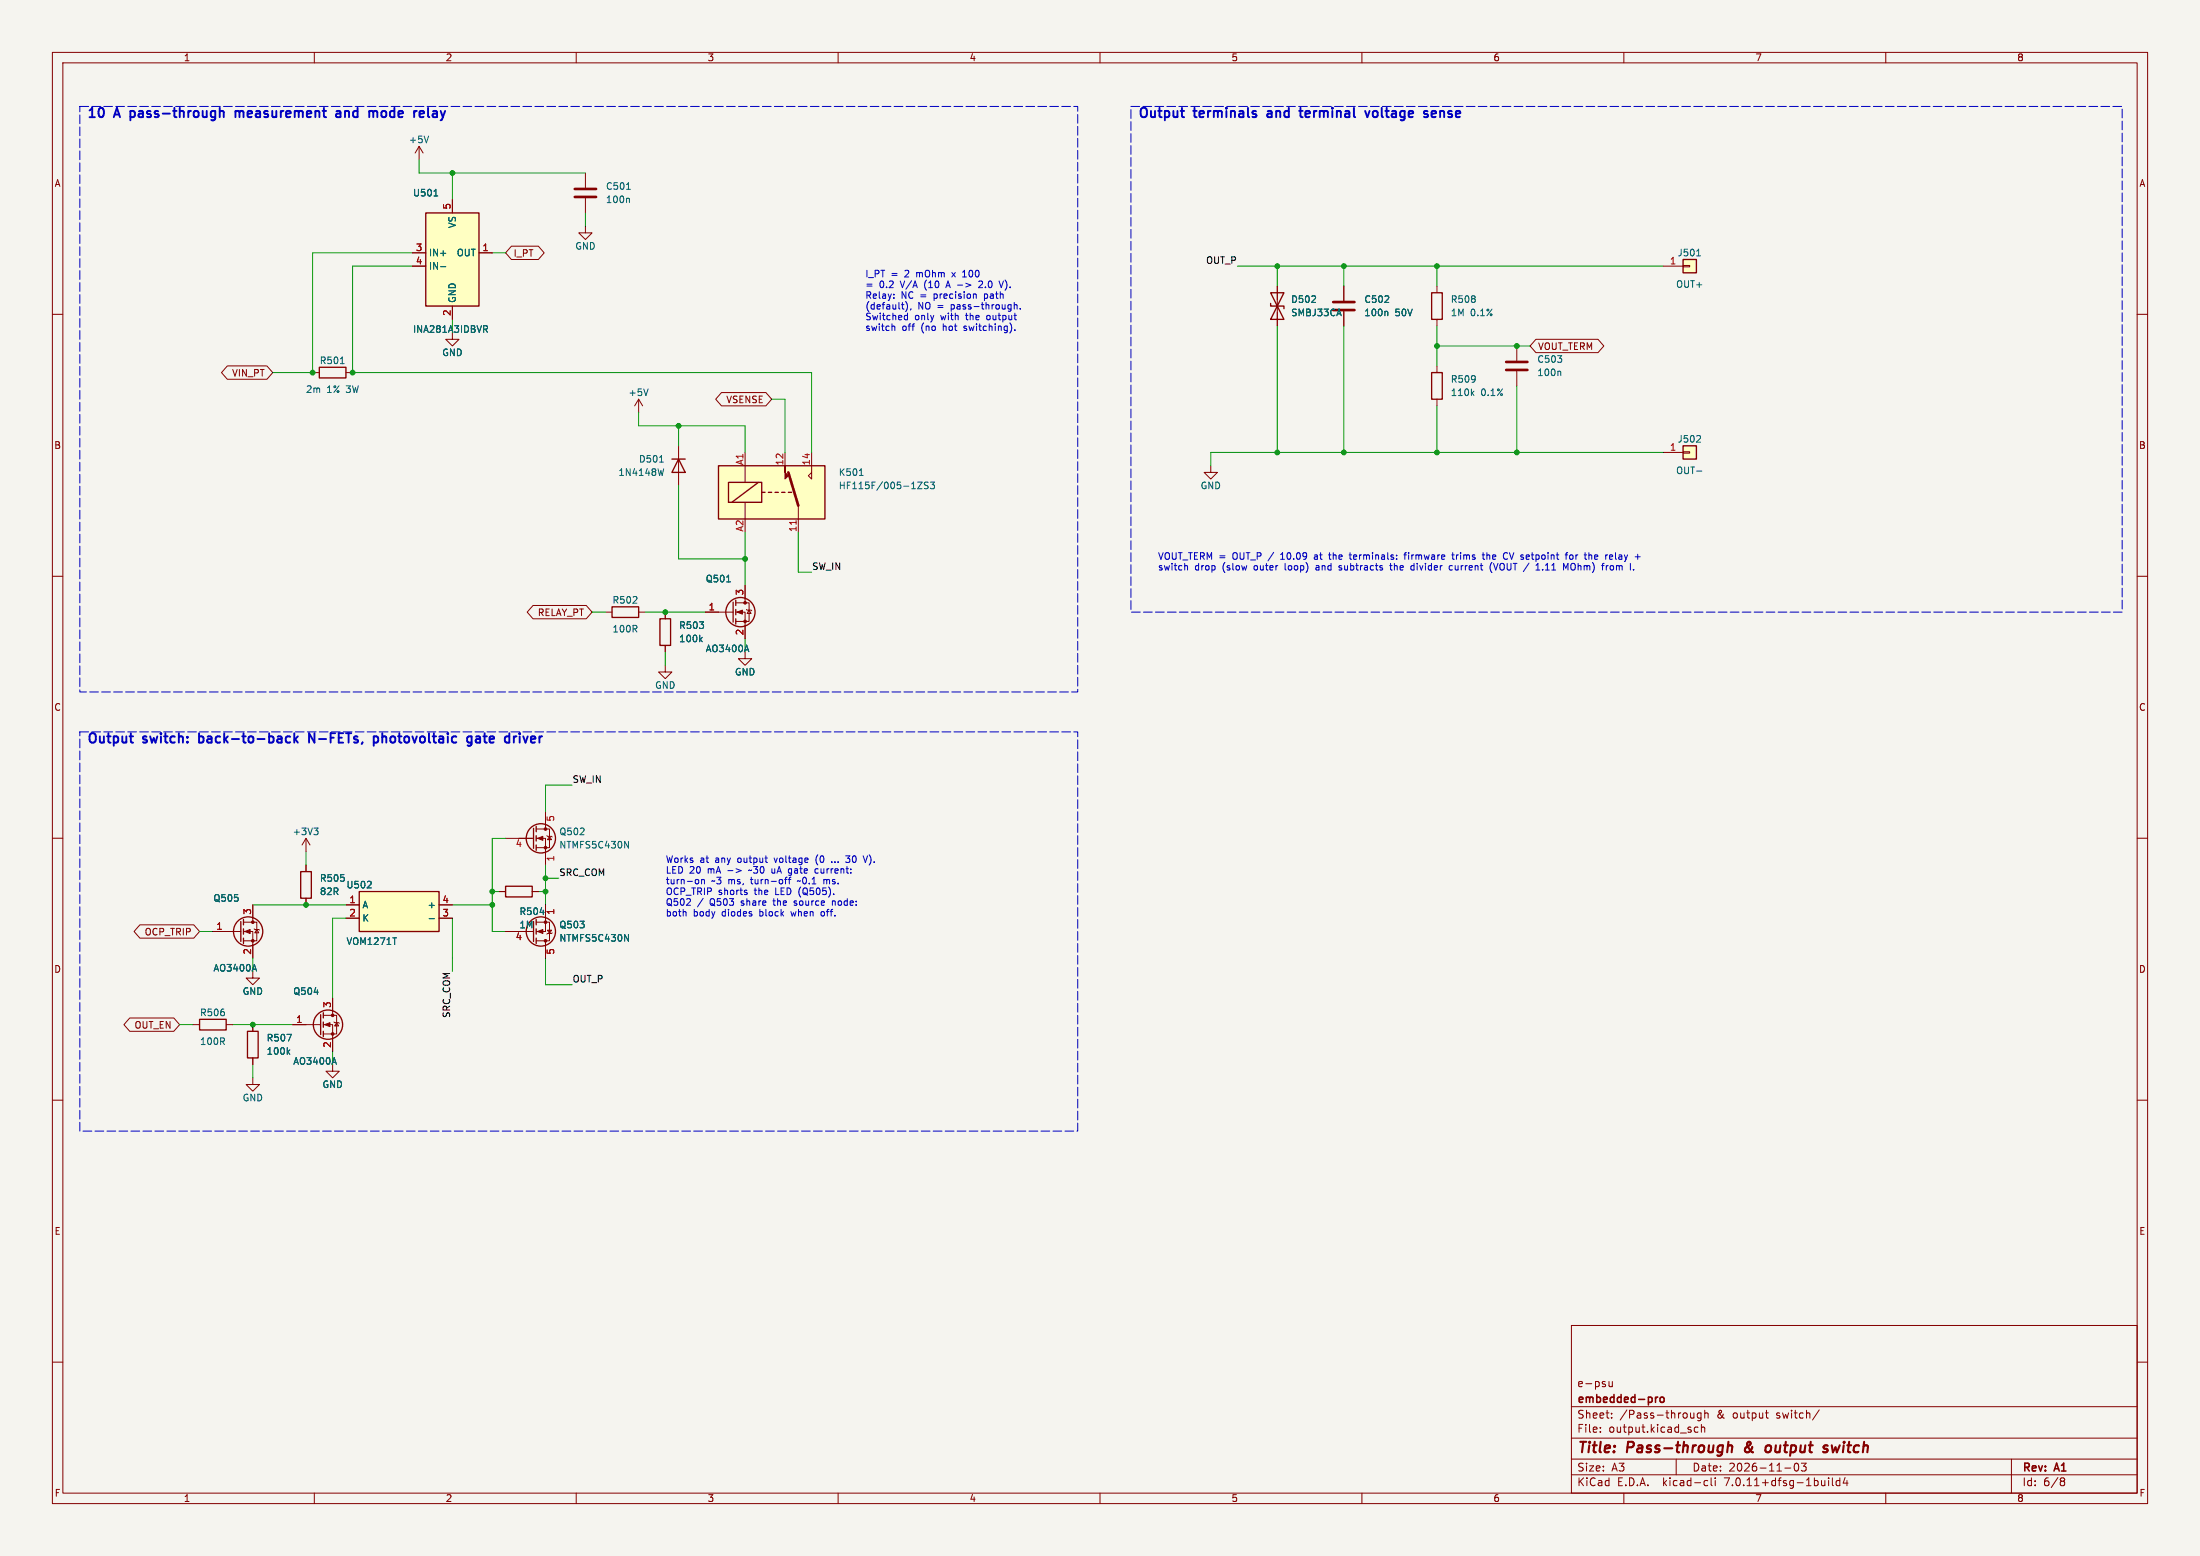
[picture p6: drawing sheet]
<svg xmlns="http://www.w3.org/2000/svg" width="420mm" height="297mm" viewBox="0 0 420 297" stroke-linecap="round" stroke-linejoin="round" font-family="sans-serif">
<path d="M0 0h420v297h-420z" fill="#f5f4ef" stroke="#f5f4ef" stroke-width=".19"/>
<g fill="none" stroke="#840000" stroke-width=".19">
<path d="M10 10h400v277h-400zM12 12h396v273h-396zM60 10v2M110 10v2M160 10v2M210 10v2M260 10v2M310 10v2M360 10v2M80 27.9l-.8 1.3M80 27.9v2.6M80 27.9l.8 1.3"/>
<path d="M86.4 38.1v2.5M111.8 33v2.8M111.8 37.8v2.8M10 60h2M78.7 50.8h2.6M78.7 48.3h2.6M86.4 58.4v2.6M91.4 48.3h2.6M97.6 47h5.2l1.1 1.3-1.1 1.2h-5.2l-1.1-1.2zM111.8 43.2v1.3h1.2l-1.2 1.2-1.3-1.2h1.3M243.8 54.6v7.6M256.5 54.6v2.8"/>
<path d="M256.5 59.4v2.8M274.3 54.6v1.3M317.5 50.8h3.8M321.3 50.7h1.3v.2h-1.3zM408 60h2M43.4 69.8h7.6l1.1 1.3-1.1 1.3h-7.6l-1.1-1.3zM59.7 71.1h1.3M66 71.1h1.3M86.4 63.5v1.3h1.2l-1.2 1.2-1.3-1.2h1.3M121.9 76.2l-.7 1.3M121.9 76.2v2.5M121.9 76.2l.8 1.3"/>
<path d="M137.7 74.9h8.5l1.1 1.3-1.1 1.3h-8.5l-1.1-1.3zM274.3 61v1.2M274.3 69.9v1.2M274.3 76.2v1.3M289.6 66v2.8M289.6 70.9v2.8M293.2 64.8h11.9l1.1 1.2-1.1 1.3h-11.9l-1.1-1.3zM129.5 85.1v7.6M142.2 86.4v5.7M142.2 95.9v3.2M149.9 86.4v2.5M152.4 96.5v5.1"/>
<path d="M154.9 86.4v5l-.6-.6 .6-.6M231.1 88.9v1.3h1.3l-1.3 1.2-1.2-1.2h1.2M317.5 86.4h3.8M321.3 86.2h1.3v.3h-1.3zM10 110h2M101.8 115.6h10.1l1.1 1.2-1.1 1.3h-10.1l-1.2-1.3zM115.6 116.8h1.2M121.9 116.8h1.3M127 116.8v1.3M134.6 116.8h5.4M140.5 116.8h1.7v5.1M140.5 115.1h2.5v3.5h-2.5"/>
<path d="M142.2 111.8v3.3M142.5 116.3l1 .3M143 116.5l.4 .6h-.8zM408 110h2M127 127v1.3h1.3l-1.3 1.2-1.3-1.2h1.3M127 123.2v1.3M142.2 124.5v1.2h1.3l-1.3 1.3-1.2-1.3h1.2M10 160h2M102.4 158.2h2.5v3.6h-2.5M104.1 154.9v3.3M104.4 159.5l1 .3M104.9 159.6l.4 .7h-.8z"/>
<path d="M408 160h2M26.7 176.5h10.3l1.1 1.3-1.1 1.3h-10.3l-1.1-1.3zM40.6 177.8h5.4M46.5 177.8h1.8v5.1M46.5 176h2.5v3.6h-2.5M48.3 172.7v3.3M48.5 177.3l1 .2M49 177.4l.4 .7h-.8zM58.4 160l-.7 1.3M58.4 160v2.6M58.4 165.1v1.3M58.4 171.5v1.2"/>
<path d="M58.4 160l.8 1.3M66 172.7h2.6M66 175.3h2.6M83.8 172.7h2.6M83.8 175.3h2.6M95.2 170.2h1.3M96.5 177.8h5.1M96.5 160h5.4M101.6 170.2h1.3M102.4 176h2.5v3.6h-2.5M102.4 160h1.7v5.1M104.1 172.7v5.1h-1.7"/>
<path d="M104.1 179.6v3.3M104.5 177.5h.8l-.4 .7zM105.4 178.1l-1 .2M24.8 194.3h8.4l1.1 1.3-1.1 1.3h-8.4l-1.1-1.3zM36.8 195.6h1.3M43.2 195.6h1.2M48.3 185.4v1.3h1.2l-1.2 1.3-1.3-1.3h1.3M48.3 195.6v1.3M55.9 195.6h5.3M61.7 195.6h1.8v5.1M61.7 193.8h2.6v3.6h-2.6M63.5 190.5v3.3"/>
<path d="M63.8 195.1l1 .2M64.3 195.2l.3 .6h-.7zM10 210h2M48.3 205.7v1.3h1.2l-1.2 1.3-1.3-1.3h1.3M48.3 201.9v1.3M63.5 203.2v1.3h1.3l-1.3 1.2-1.3-1.2h1.3M408 210h2M10 260h2M300 253h108v32h-108zM408 260h2M300 278.5h108M300 274.5h108"/>
<path d="M300 268.5h108M305.5 273.2v.2M305.5 272.5v.1M307.2 263.7v.9l.4 .1 .2-.2M307.7 270.5v.2M307.7 269.8v.1M307.8 263.7v1M320 278.5v3M323.4 269.7v1M323.4 270.5l-.2 .2-.4-.1M324.2 272.5l-.5-.1-.3 .3 .2 .6h.6M324.7 269.8l-.4-.1-.3 .3 .2 .6h.5"/>
<path d="M324.7 269.7v1.2l-.3 .3-.3-.1M324.8 272.5l.2-.1 .4 .1v.9M324.8 271.9v1.5M325.4 269.2v1.5M325.4 269.8l.3-.1 .3 .1 .1 .9M337 269.7h.6M337.4 270.7h.2M342.7 279.4a.81 .81 0 0 0 .3 1.4l.2-.2 .2-.4-.2-.8M344.8 279.3l-.5 .6 .4 .1v.6l-.2 .2-.6-.2M347.3 269.1l-1.3 1.9M384 278.5v6.5M60 285v2"/>
<path d="M110 285v2M160 285v2M210 285v2M260 285v2M300 281.5h108M310 285v2M325.6 282.6l.4 .1M326 283.5l-.4 .1M326.7 282.1v1.3l.2 .2M327.4 282.1v.1M327.4 282.6v1M340.7 280.2h1.2"/>
<path d="M349.1 282.1v.1M349.1 282.6v1M349.8 282.1v1.3l.2 .2M351.2 282.7l-.4-.1-.3 .3 .2 .6h.5M351.2 282.1v1.5M352.2 282l-.3 1.1h.9M352.6 282.6v1M360 285v2M393.6 282.1h.3l.3 .3-.3 .3M393.6 282.7h.3M393.9 282.7l.2 .2 .1 .4-.3 .3h-.3"/>
</g>
<path d="M329.9 276.1a.49 .49 0 0 1 .8 .1l-.1 1M330 275.2l-.3 2M333.3 276.3a.53 .53 0 0 0 0 .8M338 276.1a.57 .57 0 0 0-.9 .2v.7a.57 .57 0 0 0 .9-.2M348.4 276.5l.4 .1 .1 .2-.3 .4M348.5 275.9l.4 .1M349.7 275.9l.2 1.3" fill="none" stroke="#840000" stroke-width=".4"/>
<path d="M316.5 266.7l-.4 .1M317 266.8l.4-.1 .3 .3v.4l-.3 .3-.4-.1-.1-.2z" fill="none" stroke="#840000" stroke-width=".3"/>
<path d="M109.7 37.6h4.1M109.7 36.1h4.1M254.5 59.2h4.1M254.5 57.7h4.1M287.5 70.6h4.1M287.5 69.1h4.1M150.5 90.2l1.9 6.3" fill="none" stroke="#840000" stroke-width=".51"/>
<g fill="none" stroke="#006464" stroke-width=".19">
<path d="M81.8 26l-.4 1.2M82.8 37.4h.8M119.6 36.1h.7M120 37.8l.2 .2v.7M84.1 50.9h1M264.8 59.4l.1 .2v.7M323.9 48.8h.7M65 69.4h.7M92.3 62.2h.5l.3 .2-.2 .4h-.6M92.6 62.8l.5 .6M123.7 74.2l-.4 1.3M281 75l.4 .5"/>
<path d="M281.4 74.7l-.5 .4M297.8 70.9l.2 .1v.7M125.9 88.2h.7M126.7 89.5l-.3 1.2M164.1 90.7h.7M175.2 92h.8l-.8 1.3h.8M177.2 92.1l-.5-.1-.2 .3 .1 .3 .5 .2v.4l-.2 .1-.4-.1M177.6 92h.8l-.4 .5 .3 .1v.6l-.1 .1-.6-.1M323.9 89.9h1M324.5 83.2l.1 .2v.3l-.8 .7h.8M138.7 111.1h.7M133.7 122l.4 .5"/>
<path d="M134.1 121.7l-.5 .4M142.5 123.1l.5 1.3M59.9 158.1h.8l-.4 .4M60.5 158.5l.2 .3v.3l-.2 .2M70.1 169.5h.8M70.8 168.3v.5M75 179h.7M81.9 175.4h1M103.1 174.1h.8M119.2 178.4l.8 1.2v-1.2M119.2 160.6l.8 1.3v-1.3M48.6 184.1l.4 1.3"/>
<path d="M54.8 197.4h.8l-.5 1.3M55 200.8l.3 .4M55.3 200.4l-.5 .5M63.8 201.9l.4 1.2"/>
</g>
<g fill="none" stroke="#840000" stroke-width=".25">
<path d="M81.3 40.6h10.1v17.8h-10.1zM242.6 57.9v.5h2.5v.5M242.6 55.9h2.5l-2.5 5.1h2.5zM273.3 55.9h2v5.1h-2zM321.3 49.5h2.5v2.6h-2.5zM61 70.1h5v2h-5zM273.3 71.1h2v5.1h-2zM128.3 87.6h2.5M129.5 87.6l1.3 2.6h-2.5zM137.2 88.9h20.3v10.2h-20.3zM139.1 92.1h6.3v3.8h-6.3zM144.8 92.1l-5.1 3.8"/>
<path d="M145.4 94h.6M146.7 94h.6M148 94h.6M149.2 94h.7M150.5 94h.6M321.3 85.1h2.5v2.5h-2.5zM116.8 115.8h5.1v2.1h-5.1zM126 118.1h2v5.1h-2zM140 114.9v3.8M140.5 114.6v1M140.5 116.3v1M140.5 118.1v1"/>
<path d="M101.9 158.1v3.8M102.4 157.7v1.1M102.4 159.5v1M46 175.9v3.8M46.5 175.5v1M46.5 177.3v1M46.5 179.1v1M57.4 166.4h2v5.1h-2zM68.6 170.2h15.2v7.6h-15.2zM96.5 169.2h5.1v2h-5.1zM101.9 175.9v3.8M102.4 161.3v1"/>
<path d="M102.4 175.5v1M102.4 177.3v1M102.4 179.1v1M38.1 194.6h5.1v2h-5.1zM47.2 196.9h2.1v5h-2.1zM61.2 193.7v3.8M61.7 193.3v1M61.7 195.1v1M61.7 196.9v1"/>
<circle cx="141.4" cy="116.8" r="2.79"/>
<circle cx="47.4" cy="177.8" r="2.79"/>
<circle cx="103.3" cy="160" r="2.79"/>
<circle cx="103.3" cy="177.8" r="2.79"/>
<circle cx="62.6" cy="195.6" r="2.79"/>
</g>
<g fill="#840000" stroke="#840000" stroke-width=".19">
<path d="M62 195.6l1-.4v.8z"/>
<path d="M46.7 177.8l1.1-.4v.8z"/>
<path d="M140.7 116.8l1-.3v.7z"/>
<path d="M149.9 88.9v1.3l.6 .6-.6 .6z"/>
<path d="M102.6 177.8l1-.4v.8z"/>
<path d="M102.6 160l1-.4v.8z"/>
<circle cx="63.5" cy="197.4" r=".25"/>
<circle cx="63.5" cy="193.8" r=".25"/>
<circle cx="48.3" cy="179.6" r=".25"/>
<circle cx="48.3" cy="176" r=".25"/>
<circle cx="142.2" cy="118.6" r=".25"/>
<circle cx="142.2" cy="115.1" r=".25"/>
<circle cx="104.1" cy="176" r=".25"/>
<circle cx="104.1" cy="179.6" r=".25"/>
<circle cx="104.1" cy="161.8" r=".25"/>
<circle cx="104.1" cy="158.2" r=".25"/>
</g>
<g fill="#ffffc2" stroke="#ffffc2" stroke-width=".19">
<path d="M321.3 85.1h2.5v2.5h-2.5z"/>
<path d="M321.3 49.5h2.5v2.6h-2.5z"/>
<path d="M137.2 88.9h20.3v10.2h-20.3z"/>
<path d="M81.3 40.6h10.1v17.8h-10.1z"/>
<path d="M68.6 170.2h15.2v7.6h-15.2z"/>
</g>
<path d="M152 99.4v.7" fill="none" stroke="#a90000" stroke-width=".19"/>
<g fill="none" stroke="#0000c2" stroke-width=".36">
<path d="M24.9 21.2v1.8M24.9 22.3l.2 .1M25.1 21.2l-.2 .1M42.2 21.2h.3l.2 .2v1M44.9 21.3l.6-.1 .2 .2M44.9 21.2v1.2M45.7 21.4v1M45.8 21.3l-.1 .1M64.2 21.3h.7l.1 1.1M65 21.6l-.6 .1a.35 .35 0 0 0-.3 .3 .35 .35 0 0 0 .3 .4l.6-.1M71.5 21.2h.3l.2 .2v1M80.9 21.3v.3l-.8 .2"/>
<path d="M81.7 20.6v1.5l.3 .3M242 21.8v.5M248 21.2h.7M248.3 20.6v1.5v.2l.4 .1M260.6 21.2l.4 1.2 .5-1.2M262.2 21.3v.9M272.5 21.9v.4M274.1 21.3l-.5-.1-.3 .2 .1 .9h.7M274.1 21.6l-.8 .2M38 140v1.8M56.2 140v1.8M99.2 140v.1"/>
<path d="M38 141.7l.2 .1M38.2 140.6h-.2M54.9 140.6h.5M55.4 141.7l-.5 .1M56.3 141.1l.6 .7M56.9 140.6l-.7 .6M59 141.8v-1.8l1 1.8M71.3 140.6h.6l.3 .3v.5l-.2 .3h-.7M71.3 140.6v1.8M89.3 141.6l.2 .2 .5-.1M90 140.6h-.5l-.2 .1M90 140.6l-.1 1.6a.49 .49 0 0 1-.6 .1"/>
<path d="M90.9 140.6h.7M91.5 141.1h-.4a.35 .35 0 0 0-.3 .3 .35 .35 0 0 0 .3 .4h.4M98.6 140.6h-.3l-.2 .3M99.2 140.6v1.2"/>
</g>
<g fill="none" stroke="#0000c2" stroke-width=".19">
<path d="M170.6 56.8v.2M170.6 56.2v.1M172.1 58.2h.5M172.5 59h.1M172.9 57.6a1.47 1.47 0 0 1 0 1.9M173.2 59.8v1.2M173.9 58.9l-.1 .3M183.8 52.9h.7M184 51.8l-.2 .2M186 56.1l.4 .2v.7M187 53.6l-.1 .2M187.5 54.2l-.7 .7h.8"/>
<path d="M190.7 53.6l.4 1.3 .5-1.3M193.6 58.3l.2-.1h.3l.1 .8M193.6 57.7v1.3M194.8 58.9v.1M170.5 62.2l.3 .2v.7M172.8 61h.4M172.8 60.3h.4M193.7 63v.1M226.3 108l.4 .1v.7M244.5 106.8h.7M244.6 105.8l-.1 .1M251.1 105.9l-.1 .1"/>
<path d="M251.1 106.3l-.2 .2 .2 .3M251.4 108h-.1M251.4 108.3l-.2 .2 .2 .3M253.6 105.9h.5M253.8 105.5v1.1l.3 .2M255.6 108.7l.4 .1M256 108l-.4 .1 .1 .2 .3 .1M257.5 105.9h.5M257.7 105.5v1.1l.3 .2M265.3 108h.5M265.5 107.5v1.1l.3 .2M268 105.9h.5"/>
<path d="M268.5 105.5l-.3 .2v1.1M269.5 108h.4M269.5 108.7h.4M269.9 107.5v1.3M277.1 105.9h.5M277.3 108h-.4l-.2 .2 .1 .5h.5M277.3 105.5v1.1l.3 .2M278 105.9v.9M278.2 106l-.2 .2M282.9 105.9h.5M283.1 106.6l.3 .2M283.9 105.5v1.3"/>
<path d="M284.2 105.9l-.3 .1M284.8 107.4a1.47 1.47 0 0 0 0 1.9M285.1 107.5l.4 1.3 .5-1.3M287.7 105.6h.1M287.8 106.6l-.1 .1M288.1 105.5l.5 1.3M294.5 108.7v.1M298.8 105.9h.5M298.9 108.4l.4-.9v1.3M299.2 105.5h.1M299.8 106l.3-.1 .2 .3v.3l-.2 .3-.3-.1-.2-.2zM300.4 107.5a.43 .43 0 0 0-.5 .5v.4a.43 .43 0 0 0 .5 .4"/>
<path d="M304.5 106v.7M305 106.2l-.6 .1M307.8 108h-.3l-.1 .2v.5l.4 .1M308.4 105.5v1.1l.2 .2M130.9 174.1l.1 .7M133 167.9h.3l.1 .2-.1 .5-.3 .1M133.9 168l.2-.1h.3l.1 .8M133.9 167.9v.8M139 166.2h.9M140.5 165.8l1 .4-1 .3M142.5 170.3l.1 .2-.1 .3M142.5 169.9l.1 .1"/>
<path d="M143.1 166.1l-.2 .1M147.4 165.8v.7l.1 .2M149.8 167.9h.5M150.1 167.4l-.1 .2v1.1M150.5 167.9h.5M150.6 166.6l.4 .1M150.7 167.1h.2M150.9 167.4l-.2 .2v1.1M151 165.8l-.4 .1M151.6 172.7l.1 .1M151.8 172l-.2 .1 .2 .3M152.4 168.1l-.2 .1"/>
<path d="M155.9 163.5l-.1 .5 .1 .7M156.2 165.9l-.4-.1-.2 .3 .1 .5h.5M156.9 174.1l-.2 .1 .2 .6M157.3 167.9v.8M157.5 167.9l-.2 .1M158.8 164.5v.1M158.9 172v.8M159.3 172l-.4 .1M161.5 163.4h.7l-.4 .4 .3 .1M161.5 164.6h.6M164.8 163.4l.4 1.2 .4-1.2"/>
</g>
<path d="M15.2 20.3h190.5v111.8h-190.5v-111.8M215.9 20.3h189.2v96.5h-189.2v-96.5M15.2 139.7h190.5v76.2h-190.5v-76.2" fill="none" stroke="#0000c2" stroke-width=".19" stroke-dasharray="1.7 .6"/>
<g fill="none" stroke="#009600" stroke-width=".19">
<path d="M80 30.5v2.5h31.8M86.4 33v5.1M78.7 50.8h-11.4v20.3h87.6v15.3M78.7 48.3h-19v22.8h-7.6M94 48.3h2.5M111.8 40.6v2.6M236.2 50.8h81.3M243.8 50.8v3.8M256.5 50.8v3.8M274.3 50.8v3.8M86.4 61v2.5M121.9 78.7v2.6h20.3v5.1"/>
<path d="M147.3 76.2h2.6v10.2M243.8 62.2v24.2M256.5 62.2v24.2M274.3 66h17.8M274.3 62.2v7.7M274.3 77.5v8.9M289.6 73.7v12.7M129.5 81.3v3.8M129.5 92.7v14h12.7M317.5 86.4h-86.4v2.5M113 116.8h2.6M123.2 116.8h11.4"/>
<path d="M142.2 101.6v10.2M152.4 101.6v7.6h2.5M127 124.5v2.5M142.2 121.9v2.6M109.2 149.9h-5.1v5M38.1 177.8h2.5M48.3 172.7h17.7M58.4 162.6v2.5M66 175.3h-2.5v15.2M86.4 172.7h7.6M86.4 175.3v10.1M94 170.2h1.2"/>
<path d="M96.5 160h-2.5v17.8h2.5M102.9 170.2h1.2M104.1 165.1v7.6M104.1 167.6h2.6M34.3 195.6h2.5M44.4 195.6h11.5M48.3 182.9v2.5M104.1 182.9v5.1h5.1M48.3 203.2v2.5M63.5 200.7v2.5"/>
</g>
<g fill="#009600" stroke="#009600" stroke-width=".19">
<circle cx="48.3" cy="195.6" r=".46"/>
<circle cx="58.4" cy="172.7" r=".46"/>
<circle cx="86.4" cy="33" r=".46"/>
<circle cx="129.5" cy="81.3" r=".46"/>
<circle cx="142.2" cy="106.7" r=".46"/>
<circle cx="127" cy="116.8" r=".46"/>
<circle cx="59.7" cy="71.1" r=".46"/>
<circle cx="67.3" cy="71.1" r=".46"/>
<circle cx="256.5" cy="50.8" r=".46"/>
<circle cx="274.3" cy="50.8" r=".46"/>
<circle cx="289.6" cy="66" r=".46"/>
<circle cx="274.3" cy="66" r=".46"/>
<circle cx="256.5" cy="86.4" r=".46"/>
<circle cx="274.3" cy="86.4" r=".46"/>
<circle cx="289.6" cy="86.4" r=".46"/>
<circle cx="243.8" cy="50.8" r=".46"/>
<circle cx="243.8" cy="86.4" r=".46"/>
<circle cx="94" cy="172.7" r=".46"/>
<circle cx="104.1" cy="170.2" r=".46"/>
<circle cx="94" cy="170.2" r=".46"/>
<circle cx="104.1" cy="167.6" r=".46"/>
</g>
<g font-size="2.8" fill="#840000">
<text x="301" y="277.9">Title:</text>
<text x="310.6" y="277.9">Pass-through</text>
<text x="333.9" y="277.9">&amp;</text>
<text x="338.7" y="277.9">output</text>
<text x="350.6" y="277.9">switch</text>
</g>
<g font-size="2.5" fill="#0000c2">
<text x="16.5" y="22.6">10</text>
<text x="22" y="22.6">A</text>
<text x="25.7" y="22.6">pass-through</text>
<text x="46.4" y="22.6">measurement</text>
<text x="66.4" y="22.6">and</text>
<text x="73.4" y="22.6">mode</text>
<text x="82.7" y="22.6">relay</text>
<text x="217.2" y="22.6">Output</text>
<text x="228.1" y="22.6">terminals</text>
<text x="242.8" y="22.6">and</text>
<text x="249.8" y="22.6">terminal</text>
<text x="263" y="22.6">voltage</text>
<text x="274.9" y="22.6">sense</text>
<text x="16.5" y="142">Output</text>
<text x="27.4" y="142">switch:</text>
<text x="38.8" y="142">back-to-back</text>
<text x="60.5" y="142">N-FETs,</text>
<text x="73.6" y="142">photovoltaic</text>
<text x="92.2" y="142">gate</text>
<text x="100.1" y="142">driver</text>
</g>
<g font-size="2.1" fill="#840000">
<text x="301" y="268.2">embedded-pro</text>
<text x="301" y="265">e-psu</text>
<text x="301" y="273.7">File:</text>
<text x="301" y="271">Sheet:</text>
<text x="307.1" y="273.7">output.kicad_sch</text>
<text x="309.2" y="271">/Pass-through</text>
<text x="327.8" y="271">&amp;</text>
<text x="331" y="271">output</text>
<text x="339.4" y="271">switch/</text>
<text x="301" y="281.1">Size:</text>
<text x="307.6" y="281.1">A3</text>
<text x="323" y="281.1">Date:</text>
<text x="330" y="281.1">2026-11-03</text>
<text x="386" y="281.3">Rev:</text>
<text x="392.4" y="281.3">A1</text>
<text x="301" y="283.9">KiCad</text>
<text x="308.7" y="283.9">E.D.A.</text>
<text x="317.6" y="283.9">kicad-cli</text>
<text x="329.5" y="283.9">7.0.11+dfsg-1build4</text>
<text x="386" y="283.9">Id:</text>
<text x="390.1" y="283.9">6/8</text>
</g>
<g font-size="1.8" fill="#840000">
<text x="35" y="11.9">1</text>
<text x="85" y="11.9">2</text>
<text x="135" y="11.9">3</text>
<text x="185" y="11.9">4</text>
<text x="235" y="11.9">5</text>
<text x="285" y="11.9">6</text>
<text x="335" y="11.9">7</text>
<text x="385" y="11.9">8</text>
<text x="10.3" y="35.9">A</text>
<text x="408.3" y="35.9">A</text>
<text x="97.9" y="49.2">I_PT</text>
<text x="293.5" y="67">VOUT_TERM</text>
<text x="44.2" y="72.1">VIN_PT</text>
<text x="138.6" y="77.2">VSENSE</text>
<text x="10.3" y="85.9">B</text>
<text x="408.2" y="85.9">B</text>
<text x="102.6" y="117.8">RELAY_PT</text>
<text x="10.3" y="135.9">C</text>
<text x="408.2" y="135.9">C</text>
<text x="27.5" y="178.8">OCP_TRIP</text>
<text x="10.3" y="185.9">D</text>
<text x="408.2" y="185.9">D</text>
<text x="25.6" y="196.5">OUT_EN</text>
<text x="10.3" y="235.9">E</text>
<text x="408.3" y="235.9">E</text>
<text x="10.3" y="285.9">F</text>
<text x="35" y="286.9">1</text>
<text x="85" y="286.9">2</text>
<text x="135" y="286.9">3</text>
<text x="185" y="286.9">4</text>
<text x="235" y="286.9">5</text>
<text x="285" y="286.9">6</text>
<text x="335" y="286.9">7</text>
<text x="385" y="286.9">8</text>
<text x="408.3" y="285.9">F</text>
</g>
<g font-size="1.8" fill="#006464">
<text x="78" y="27.5">+5V</text>
<text x="78.7" y="37.7">U501</text>
<text x="115.6" y="36.4">C501</text>
<text x="115.6" y="39">100n</text>
<text x="87.2" y="43.6" transform="rotate(-90 87.2 43.6)">VS</text>
<text x="109.7" y="47.9">GND</text>
<text x="81.8" y="49.1">IN+</text>
<text x="81.8" y="51.7">IN-</text>
<text x="87.1" y="49.1">OUT</text>
<text x="320.2" y="49.1">J501</text>
<text x="87.2" y="57.9" transform="rotate(-90 87.2 57.9)">GND</text>
<text x="246.4" y="58">D502</text>
<text x="260.4" y="58">C502</text>
<text x="276.9" y="58">R508</text>
<text x="319.9" y="55.1">OUT+</text>
<text x="78.7" y="63.7">INA281A3IDBVR</text>
<text x="246.4" y="60.6">SMBJ33CA</text>
<text x="260.4" y="60.6">100n</text>
<text x="266.3" y="60.6">50V</text>
<text x="276.9" y="60.6">1M</text>
<text x="280.7" y="60.6">0.1%</text>
<text x="60.9" y="69.7">R501</text>
<text x="84.3" y="68.2">GND</text>
<text x="293.4" y="69.4">C503</text>
<text x="293.4" y="72">100n</text>
<text x="58.3" y="75.2">2m</text>
<text x="62.4" y="75.2">1%</text>
<text x="66.2" y="75.2">3W</text>
<text x="119.9" y="75.8">+5V</text>
<text x="276.9" y="73.3">R509</text>
<text x="276.9" y="75.8">110k</text>
<text x="282.7" y="75.8">0.1%</text>
<text x="121.9" y="88.5">D501</text>
<text x="320.2" y="84.7">J502</text>
<text x="118" y="91">1N4148W</text>
<text x="160" y="91">K501</text>
<text x="160" y="93.6">HF115F/005-1ZS3</text>
<text x="229.1" y="93.6">GND</text>
<text x="319.9" y="90.7">OUT-</text>
<text x="134.6" y="111.4">Q501</text>
<text x="116.8" y="115.4">R502</text>
<text x="116.8" y="120.9">100R</text>
<text x="129.5" y="120.2">R503</text>
<text x="129.5" y="122.8">100k</text>
<text x="134.6" y="124.7">AO3400A</text>
<text x="125" y="131.7">GND</text>
<text x="140.2" y="129.1">GND</text>
<text x="55.8" y="159.6">+3V3</text>
<text x="106.7" y="159.6">Q502</text>
<text x="106.7" y="162.2">NTMFS5C430N</text>
<text x="40.6" y="172.3">Q505</text>
<text x="61" y="168.5">R505</text>
<text x="61" y="171">82R</text>
<text x="66" y="169.8">U502</text>
<text x="69.1" y="173.6">A</text>
<text x="81.5" y="173.6">+</text>
<text x="69.1" y="176.1">K</text>
<text x="99.1" y="174.9">R504</text>
<text x="99.1" y="177.4">1M</text>
<text x="106.7" y="179.9">NTMFS5C430N</text>
<text x="106.7" y="177.4">Q503</text>
<text x="40.6" y="185.6">AO3400A</text>
<text x="66" y="180.6">VOM1271T</text>
<text x="46.2" y="190.1">GND</text>
<text x="55.9" y="190.1">Q504</text>
<text x="38.1" y="194.2">R506</text>
<text x="38.1" y="199.7">100R</text>
<text x="50.8" y="199">R507</text>
<text x="50.8" y="201.5">100k</text>
<text x="55.9" y="203.4">AO3400A</text>
<text x="61.5" y="207.9">GND</text>
<text x="46.2" y="210.4">GND</text>
</g>
<g font-size="1.8" fill="#a90000">
<text x="86.1" y="40.1" transform="rotate(-90 86.1 40.1)">5</text>
<text x="79.3" y="48">3</text>
<text x="79.3" y="50.5">4</text>
<text x="92" y="48">1</text>
<text x="318.7" y="50.5">1</text>
<text x="86.1" y="60.4" transform="rotate(-90 86.1 60.4)">2</text>
<text x="142" y="88.9" transform="rotate(-90 142 88.9)">A1</text>
<text x="149.6" y="88.9" transform="rotate(-90 149.6 88.9)">12</text>
<text x="154.7" y="88.9" transform="rotate(-90 154.7 88.9)">14</text>
<text x="318.7" y="86.1">1</text>
<text x="142" y="101.6" transform="rotate(-90 142 101.6)">A2</text>
<text x="152.1" y="101.6" transform="rotate(-90 152.1 101.6)">11</text>
<text x="142" y="113.7" transform="rotate(-90 142 113.7)">3</text>
<text x="135.2" y="116.6">1</text>
<text x="142" y="121.4" transform="rotate(-90 142 121.4)">2</text>
<text x="106.1" y="156.9" transform="rotate(-90 106.1 156.9)">5</text>
<text x="98.4" y="162">4</text>
<text x="106.1" y="164.5" transform="rotate(-90 106.1 164.5)">1</text>
<text x="66.6" y="172.5">1</text>
<text x="84.4" y="172.5">4</text>
<text x="41.2" y="177.5">1</text>
<text x="48" y="174.7" transform="rotate(-90 48 174.7)">3</text>
<text x="66.6" y="175">2</text>
<text x="84.4" y="175">3</text>
<text x="98.4" y="179.8">4</text>
<text x="106.1" y="174.7" transform="rotate(-90 106.1 174.7)">1</text>
<text x="48" y="182.3" transform="rotate(-90 48 182.3)">2</text>
<text x="106.1" y="182.3" transform="rotate(-90 106.1 182.3)">5</text>
<text x="56.4" y="195.3">1</text>
<text x="63.2" y="192.5" transform="rotate(-90 63.2 192.5)">3</text>
<text x="63.2" y="200.1" transform="rotate(-90 63.2 200.1)">2</text>
</g>
<g font-size="1.8" fill="#0000c2">
<text x="165.1" y="53">I_PT</text>
<text x="170.1" y="53">=</text>
<text x="172.8" y="53">2</text>
<text x="175.2" y="53">mOhm</text>
<text x="182.2" y="53">x</text>
<text x="184.4" y="53">100</text>
<text x="165.1" y="55.1">=</text>
<text x="165.1" y="57.1">Relay:</text>
<text x="165.1" y="59.2">(default),</text>
<text x="167.8" y="55.1">0.2</text>
<text x="172" y="57.1">NC =</text>
<text x="172" y="55.1">V/A</text>
<text x="175.2" y="59.2">NO =</text>
<text x="176.7" y="55.1">(10</text>
<text x="178.5" y="57.1">precision</text>
<text x="181.2" y="55.1">A -&gt;</text>
<text x="181.8" y="59.2">pass-through.</text>
<text x="187.7" y="55.1">2.0</text>
<text x="188.3" y="57.1">path</text>
<text x="191.9" y="55.1">V).</text>
<text x="165.1" y="61.2">Switched</text>
<text x="165.1" y="63.3">switch</text>
<text x="172.2" y="63.3">off</text>
<text x="174.6" y="61.2">only</text>
<text x="176" y="63.3">(no</text>
<text x="179.7" y="61.2">with</text>
<text x="180.3" y="63.3">hot</text>
<text x="184.5" y="63.3">switching).</text>
<text x="184.7" y="61.2">the</text>
<text x="188.8" y="61.2">output</text>
<text x="221" y="106.9">VOUT_TERM =</text>
<text x="235.4" y="106.9">OUT_P /</text>
<text x="245" y="106.9">10.09</text>
<text x="251.6" y="106.9">at</text>
<text x="254.6" y="106.9">the</text>
<text x="258.7" y="106.9">terminals:</text>
<text x="269.4" y="106.9">firmware</text>
<text x="278.7" y="106.9">trims</text>
<text x="284.8" y="106.9">the</text>
<text x="288.9" y="106.9">CV setpoint</text>
<text x="301.2" y="106.9">for</text>
<text x="305" y="106.9">the</text>
<text x="309.2" y="106.9">relay</text>
<text x="221" y="109">switch</text>
<text x="228.1" y="109">drop</text>
<text x="233.5" y="109">(slow</text>
<text x="239.7" y="109">outer</text>
<text x="245.7" y="109">loop)</text>
<text x="251.9" y="109">and</text>
<text x="256.5" y="109">subtracts</text>
<text x="266.5" y="109">the</text>
<text x="270.6" y="109">divider</text>
<text x="278.1" y="109">current</text>
<text x="286.1" y="109">(VOUT /</text>
<text x="295.3" y="109">1.11</text>
<text x="300.7" y="109">MOhm)</text>
<text x="308.4" y="109">from</text>
<text x="127" y="164.8">Works</text>
<text x="127" y="166.8">LED 20</text>
<text x="133.6" y="164.8">at</text>
<text x="135.2" y="166.8">mA</text>
<text x="136.7" y="164.8">any</text>
<text x="141.1" y="164.8">output</text>
<text x="143.5" y="166.8">~30</text>
<text x="148" y="166.8">uA</text>
<text x="148.3" y="164.8">voltage</text>
<text x="151.4" y="166.8">gate</text>
<text x="156.4" y="164.8">(0</text>
<text x="156.7" y="166.8">current:</text>
<text x="159.6" y="164.8">...</text>
<text x="162.6" y="164.8">30</text>
<text x="166.2" y="164.8">V).</text>
<text x="127" y="168.9">turn-on</text>
<text x="127" y="170.9">OCP_TRIP</text>
<text x="127" y="173">Q502</text>
<text x="133.1" y="173">/</text>
<text x="135.6" y="173">Q503</text>
<text x="135.9" y="168.9">~3</text>
<text x="137.1" y="170.9">shorts</text>
<text x="139.1" y="168.9">ms,</text>
<text x="141.8" y="173">share</text>
<text x="143.6" y="168.9">turn-off</text>
<text x="144.2" y="170.9">the</text>
<text x="148.1" y="173">the</text>
<text x="148.3" y="170.9">LED (Q505).</text>
<text x="152.3" y="173">source</text>
<text x="152.8" y="168.9">~0.1</text>
<text x="157.9" y="168.9">ms.</text>
<text x="159.7" y="173">node:</text>
<text x="127" y="175">both</text>
<text x="132.3" y="175">body</text>
<text x="137.9" y="175">diodes</text>
<text x="145.3" y="175">block</text>
<text x="151.5" y="175">when</text>
<text x="157.4" y="175">off.</text>
</g>
<g font-size="1.8" fill="#0f0f0f">
<text x="230.2" y="50.5">OUT_P</text>
<text x="154.9" y="108.9">SW_IN</text>
<text x="109.2" y="149.5">SW_IN</text>
<text x="106.7" y="167.3">SRC_COM</text>
<text x="109.2" y="187.6">OUT_P</text>
<text x="86" y="194.4" transform="rotate(-90 86 194.4)">SRC_COM</text>
</g>
</svg>
